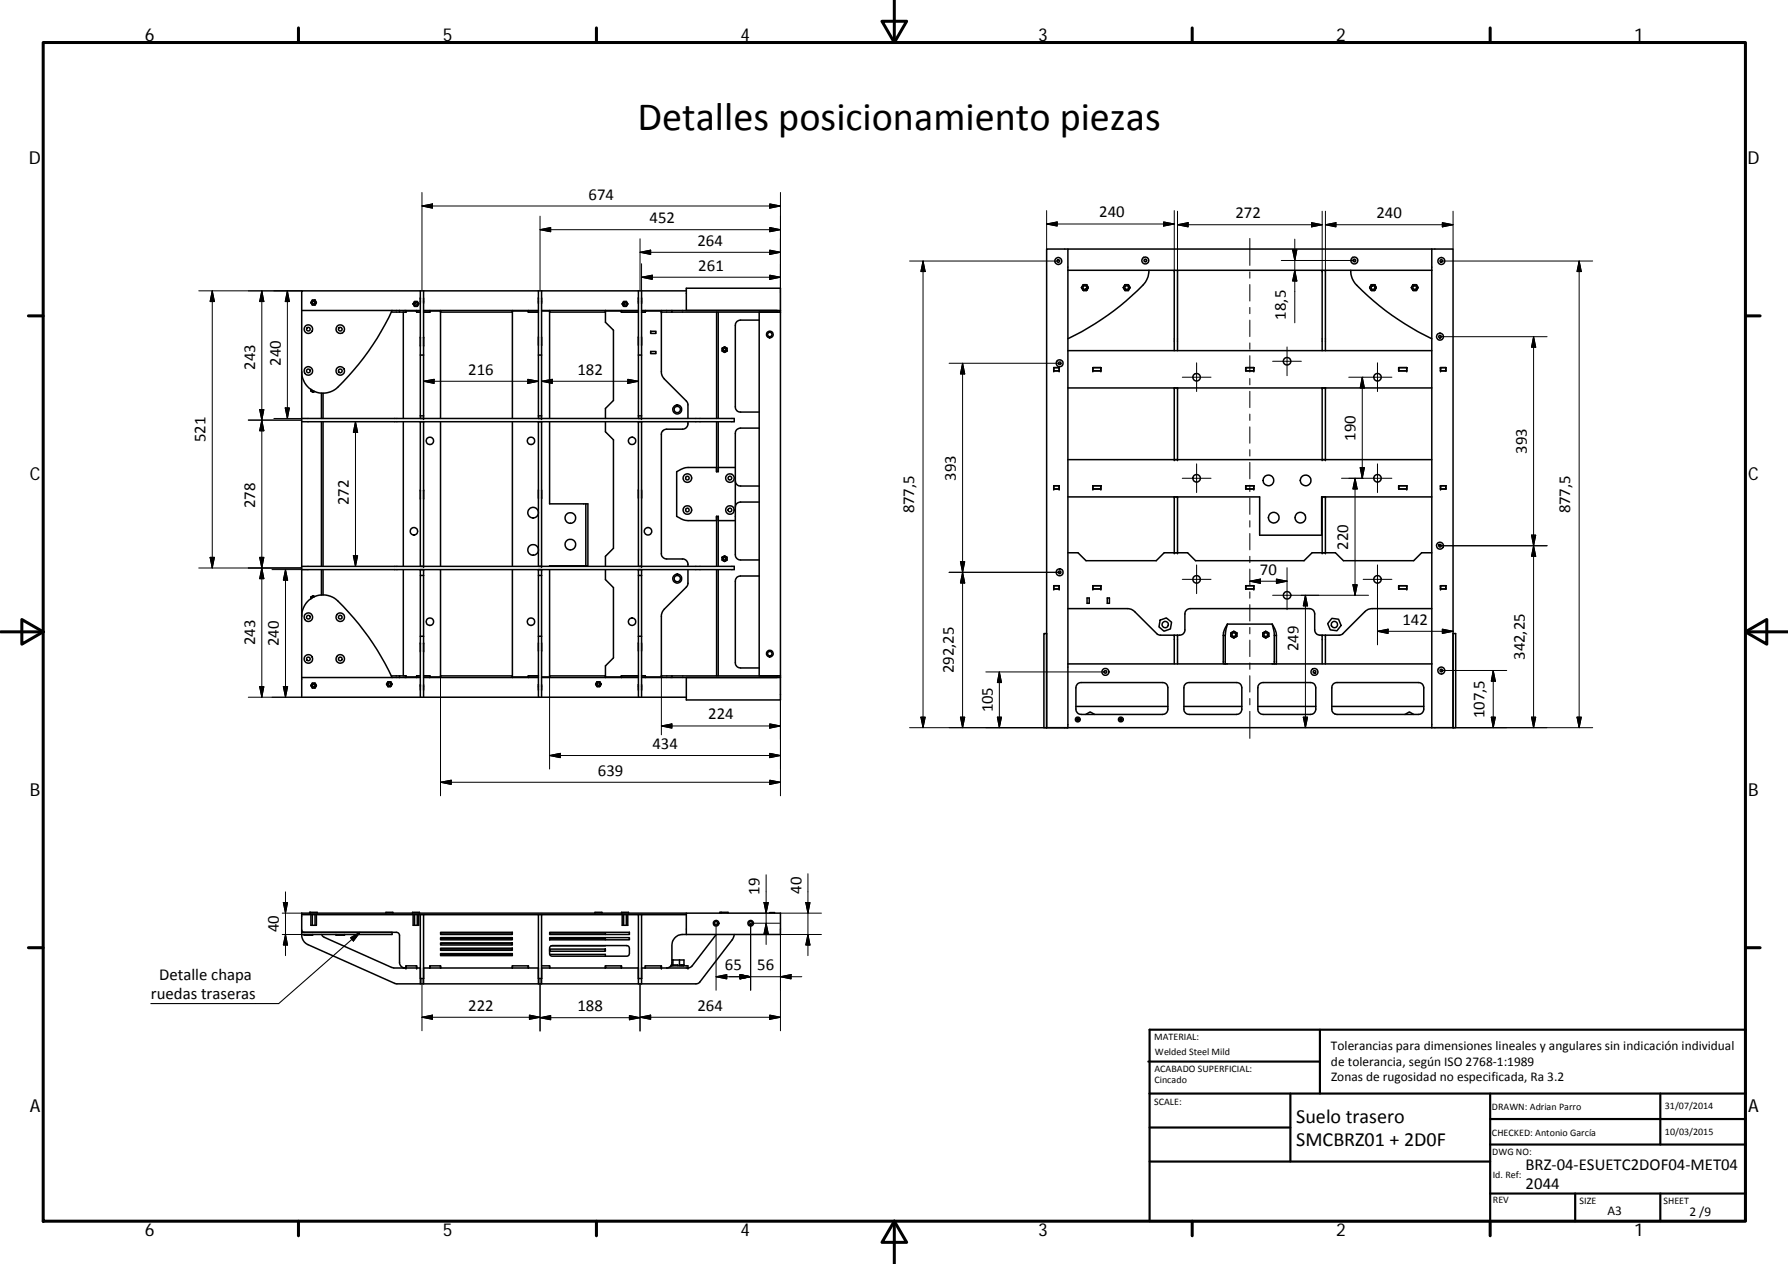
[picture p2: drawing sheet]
<svg xmlns="http://www.w3.org/2000/svg" width="420mm" height="297mm" viewBox="0 0 420 297" stroke-linecap="round" stroke-linejoin="round" font-family="sans-serif">
<g fill="none" stroke="#000" stroke-width=".36">
<path d="M250.9 58.5h-5v112.5v-22.1h-.6v22.1h5.6M336.5 58.5h-85.6v5M336.5 58.5v5M336.5 58.5h4.9v112.5M70.9 73v86.2M73.4 70.5h.6l.3 .6-.3 .6h-.6l-.3-.6zM73.4 70.5h.6l.3 .6-.3 .5h-.6l-.3-.5zM92 73.3h1.9M92.1 73a58.4 58.4 0 0 1-13.5 18.6 5 5 0 0 1-7.7-4.2M93.9 73.3h.9M93.9 73h-23M93.9 73v.3"/>
<path d="M93.9 73h1.5M94.8 73.3h.6M94.8 73.3v25M95.4 73.3v-.3h2.5v.3M95.4 73.3v-.2h2.5v.2M97.4 70.9h.7l.3 .5-.3 .6h-.7l-.3-.6zM97.9 73.3h.9M97.9 73h.9M98.8 70v1.3M98.8 68.3h-27.9v4.7M98.8 68.3h62.5M99.5 70v1.3"/>
<path d="M99.5 73.3h1.5v-.2h2.5v25.2M99.5 68.3v30h-.7v-30M99.5 73h1.5M101 73.3v-.3h2.5v.3h16.9M103.5 73h16.9M120.4 73.3v-.3h3.8v.3M124.2 73h2.3M126.5 70v1.3M126.5 79.2v1.9M126.5 73.3h-2.3v-.2h-3.8v25.2M127.3 73h1.9v.3M127.3 70v1.3"/>
<path d="M127.3 73.1h1.8v25.2M127.3 79.2v1.9M127.3 68.3v30h-.8v-30M129.1 73.3h13.2M129.2 73h13M142.2 73h3.8v.3M142.2 73v.3M146 73.3v-.2h-3.7v2.6l1.9 1.9v16.5l-1.9 1.9v2.3M146 73h4M146.5 70.9h.7l.3 .5-.3 .6h-.7l-.3-.6zM150 70v1.3M150 79.2v1.9"/>
<path d="M150 73.3h-4M150.8 73.3h.8M150.8 70v1.3M150.8 79.2v1.9M150.8 68.3v30h-.8v-30M150.8 73h.8M151.6 73.3v-.3h3.8v.3h2.5M151.6 73.3v-.2h3.8l.1 14.8 .6 1.2 5.5 5.5 .1 3.7M152.9 77.9h1.2v.5h-1.2zM155.4 73h2.5M157.9 73v.3M157.9 73.3h24.7"/>
<path d="M168.4 73.3v25M168.8 73.3v25M178.4 75.2h-4.4a1.2 1.2 0 0 0-1.2 1.3v19.1a1.16 1.16 0 0 0 1.2 1.2h4.4M178.4 73.3v85.5h4.2M182.6 73.3h.8v85.5h-.8M183.4 73h-25.5M183.4 73v-5.3h-22.1v5.3M183.4 73v.3h-.8M250.9 63.5h85.6M250.9 63.5v92.5M254.6 66.9h.7l.4 .7-.4 .7h-.7l-.5-.7zM264.4 66.9h.7l.4 .7-.4 .7h-.7l-.4-.7z"/>
<path d="M269.3 61l.1 .2M270 63.5a5.1 5.1 0 0 1-1.4 3.5 62.7 62.7 0 0 1-17.7 12.6M275.9 63.5v18.9M276.7 63.5v18.9M310.7 63.5v18.9M311.5 63.5v18.9M317.4 63.5a4.7 4.7 0 0 0 1.4 3.5 62.4 62.4 0 0 0 17.7 12.6M318.1 61l-.1 .2M322.2 66.9h.8l.4 .7-.4 .7h-.8l-.4-.7zM322.3 66.9h.7l.4 .7-.4 .7h-.7l-.5-.7zM332.1 66.9h.7l.4 .7-.4 .7h-.7l-.5-.7zM336.5 63.5v92.5"/>
<path d="M70.9 98.3h101.6v.8h-101.6M73 91.5v.4l.6 .3M73.3 91.7l.3 .1M73.9 92l-.3 .2M75.5 92.4v5.9M75.5 99.1v34M75.9 92.4v5.9M75.9 99.1v34M94.8 99.1v34M98.8 99.1v34h.7v-34M98.8 83.4h.7M98.8 97.7h.7"/>
<path d="M103.5 99.1v34M120.4 99.1v34M126.5 99.1v34h.8v-34M126.5 83.4h.8M126.5 97.7h.8M129.1 99.1v19.3h8.6M142.3 99.1v2.4l1.9 1.9v25.4l-1.9 1.9v2.4M150 99.1v34h.8v-34M150 83.4h.8M150 97.7h.8M152.9 82.6h1.2v.5h-1.2zM161.7 99.1a1.39 1.39 0 0 1-1.3 1.8h-3.7a1.23 1.23 0 0 0-1.3 1.2v28a1.26 1.26 0 0 0 1.3 1.3h3.7a1.36 1.36 0 0 1 1.3 1.7"/>
<path d="M168.4 99.1v11.7M168.8 99.1v11.7M169.7 81.8l.6-.3 .5 .3v.7l-.5 .3-.6-.3zM247.6 86.4h1.3v.8h-1.3zM247.6 87.1h1.3M247.6 86.4h1.3M250.9 91.2h85.6M250.9 82.4h85.6M256.8 86.4h1.9v.8h-1.9zM256.8 86.4h1.9v.7h-1.9zM275.9 91.2v16.8M276.7 91.2v16.8"/>
<path d="M292.7 86.4h1.9v.8h-1.9zM292.7 86.4h1.9v.7h-1.9M292.8 86.4v.7M310.7 91.2v16.8M311.5 91.2v16.8M328.7 86.4h1.9v.8h-1.9zM328.7 86.4h1.9v.7h-1.9zM338.5 86.4h1.3M338.5 86.4h1.3v.8h-1.3zM338.5 87.1h1.3M339.8 86.4v.7M99.5 115.2v1.9"/>
<path d="M126.5 115.2v1.9M127.3 115.2v1.9M137.7 118.4h.4v14.6h-.4M137.7 118.4v14.6M150 115.2v1.9M150.8 115.2v1.9M168.4 110.8v-.9h-6.7a5.6 5.6 0 0 0-2.7 .9v10.5a5.1 5.1 0 0 0 2.7 1h6.7v-.7M172.8 109.9h-4v.9h-.4M172.8 113a1.2 1.2 0 0 0 1.2 1.2h4.4M172.8 109.9v12.4M178.4 100.6h-4.4a1.2 1.2 0 0 0-1.2 1.3v8M178.4 118h-4.4a1.2 1.2 0 0 0-1.2 1.2"/>
<path d="M247.6 114.2h1.3v.7h-1.3zM250.9 116.8h45.1v9h14.6v-9h25.9M250.9 108h85.6M256.8 114.2h1.9v.7h-1.9zM275.9 116.8v13.1M276.7 116.8v13.1M292.7 114.2h1.9v.7h-1.9zM292.7 114.2h1.9M292.8 114.2v.7M294.6 114.2v.7h-1.9M310.7 116.8v13.1M311.5 116.8v13.1"/>
<path d="M328.7 114.2h1.9v.7h-1.9zM338.5 114.2h1.3v.7h-1.3zM339.8 114.2v.7M70.9 133.1h101.6v.8h-101.6M75.5 133.9v5.9M75.9 133.9v5.9M94.8 133.9v24.9h.6M98.8 133.9v1.3h.7M98.8 135.2v28.7h.7M99.5 133.9v30M103.5 133.9v25.3M120.4 133.9v25.2h3.8v-.3h2.3"/>
<path d="M126.5 133.9v1.3h.8M126.5 135.2v28.7h.8M127.3 133.9v30M129.1 133.9v25.2h-1.8M137.7 133h-8.6v.1M142.3 133.9v2.3l1.9 1.9v16.5l-1.9 1.9v2.6h3.7v-.3M150 133.9v1.3h.8M150 135.2v28.7h.8M150.8 133.9v30M161.7 133.9v3.2l-.3 .7-5.3 5.3-.6 1.2-.1 14.9M168.4 133.9v24.9M168.8 121.3v11.8"/>
<path d="M168.8 133.9v24.9M168.8 121.3v1h4M168.8 121.3h-.4v11.8M169.7 131l.6-.4 .5 .4v.6l-.5 .4-.6-.4zM169.7 131l.6-.3 .5 .3v.6l-.5 .3-.6-.3zM172.8 122.3v8a1.2 1.2 0 0 0 1.2 1.3h4.4M178.4 135.4h-4.4a1.16 1.16 0 0 0-1.2 1.2v19.1a1.2 1.2 0 0 0 1.2 1.3h4.4M247.6 137.6h1.3v.8h-1.3zM250.9 129.9h2.4l1.9 1.9h16.5l1.9-1.9h5.5l1.8 1.9h25.5l1.9-1.9h5.5l1.9 1.9h16.5l1.9-1.9h2.4M256.8 137.6h1.9v.8h-1.9zM292.7 137.6h1.9v.8h-1.9zM292.7 137.6h1.9v.8h-1.9"/>
<path d="M292.8 137.6v.8M328.7 137.6h1.9v.8h-1.9zM338.5 137.6h1.3v.8h-1.3zM339.8 137.6v.8M70.9 159.2v4.7h27.9M70.9 144.8a5 5 0 0 1 3.1-4.6 5 5 0 0 1 5.4 1 61 61 0 0 1 12.7 18M73 140.3l.6-.3 .3 .2-.3-.2zM73 140.3v.4M73.6 140.4l-.3 .1M92 158.8h1.9M93.9 158.8h.9M93.9 159.2h-23"/>
<path d="M93.9 159.2h4.9M93.9 158.8v.4M95.2 158.8h.2M95.4 158.8v.4M97.9 158.8v.4M97.9 158.8v.3h-2.5M98.8 158.8h-.9M98.8 149.5h.7M99.5 158.8h1.5v.3h2.5M99.5 159.2h27M101 158.8v.4M103.5 158.8h16.9"/>
<path d="M120.4 158.8v.4M124.2 158.8v.4M126.5 151.1v1.9M126.5 149.5h.8M127.3 159.2h22.7M127.3 151.1v1.9M129.1 158.8h13.2M129.2 158.8v.4M142.2 158.8v.4M146 158.8h4M146 158.8v.4M150 151.1v1.9"/>
<path d="M150 149.5h.8M150.8 158.8h.8M150.8 151.1v1.9M151.6 158.8v.4M151.6 158.8v.3h3.8M155.4 158.8h2.5M157.9 158.8h24.7M157.9 159.2h-7.1M157.9 158.8v.4M157.9 159.2h25.5M182.6 158.8h.8v5.7h-22.1v-5.3M250.9 143l14.6 .1 1.2 .7 5.3 5.3 .7 .2h4.5a1.23 1.23 0 0 0 1.2-1.3v-3.7a1.26 1.26 0 0 1 1.3-1.3h28a1.23 1.23 0 0 1 1.2 1.3v3.7a1.26 1.26 0 0 0 1.3 1.3h4.5l.7-.2 5.3-5.3 1.1-.7 14.7-.1"/>
<path d="M250.9 156v15M250.9 156h85.6M255.4 140.5h.6v1.3h-.6zM260.2 140.5h.5v1.3h-.5zM272.6 145.7l1.5-.5 1.2 1-.3 1.6-1.5 .5-1.2-1zM275.9 149.3v6.7M276.7 149.3v6.7M287.5 149.3h.4M287.5 149.3v6.7h.4M287.9 149.3v6.7M287.9 156h.5M288.4 146.7l-.5 2.6"/>
<path d="M288.4 146.7h10.5M288.4 146.7a5 5 0 0 0-.9 2.6M289.3 148.7l.6-.3 .7 .3v.8l-.7 .4-.6-.4zM289.3 148.8l.6-.4 .7 .4v.7l-.7 .4-.6-.4zM296.7 148.7l.7-.3 .7 .3v.8l-.7 .4-.7-.4zM296.8 148.8l.6-.4 .7 .4v.7l-.7 .4-.6-.4zM298.9 146.7a5.3 5.3 0 0 1 1 2.6M298.9 146.7l.5 2.3v7h.5v-6.7M299.4 149.3h.5M299.4 156h-.5M310.7 149.3v6.7M311.5 149.3v6.7"/>
<path d="M313 145.3l1.5 .2 .6 1.5-.9 1.2-1.6-.2-.6-1.4zM336.5 156v15M341.4 148.9h.7v22.1h-.7zM73.4 160.5h.6l.3 .6-.3 .6h-.6l-.3-.6zM91.2 160.2h.6l.3 .6-.3 .6h-.6l-.4-.6zM91.2 160.2h.6l.3 .6-.3 .5h-.6l-.4-.5zM98.8 160.9v1.3M99.5 160.9v1.3M99.5 163.9h27M126.5 160.9v1.3M127.3 160.9v1.3M127.3 163.9h22.7"/>
<path d="M140.3 160.2h.6l.4 .6-.4 .6h-.6l-.3-.6zM140.3 160.2h.6l.4 .6-.4 .5h-.6l-.3-.5zM150 160.9v1.3M150.8 160.9v1.3M150.8 163.9h10.5M250.9 171h85.6M252.8 166h21.6M253.2 160.7l.9-.3h19.1a1.2 1.2 0 0 1 1.2 1.2v5a1.23 1.23 0 0 1-1.2 1.3h-19.1a1.23 1.23 0 0 1-1.3-1.3v-5zM255.1 167.9l1.1-.6 1 .6M278.2 166h13.6M278.6 160.7l.9-.3h11.1a1.2 1.2 0 0 1 1.2 1.2v5a1.23 1.23 0 0 1-1.2 1.3h-11.1a1.23 1.23 0 0 1-1.3-1.3v-5zM295.6 166h13.6"/>
<path d="M295.9 160.7l.9-.3h11.1a1.2 1.2 0 0 1 1.3 1.2v5a1.23 1.23 0 0 1-1.3 1.3h-11.1a1.23 1.23 0 0 1-1.2-1.3v-5zM313 166h21.6M313.3 160.7l.9-.3h19.1a1.2 1.2 0 0 1 1.3 1.2v5a1.23 1.23 0 0 1-1.3 1.3h-19.1a1.2 1.2 0 0 1-1.2-1.3v-5zM330.1 167.9l1.1-.6 1 .6M336.5 171h4.9M70.9 219.1h22.4l.4 .2 .2 .5v6.4a1.3 1.3 0 0 0 1.3 1.3M70.9 214.9v4.8a2.52 2.52 0 0 0 1.5 2.3l20.6 9.2h70.5l.4-.1 .6-.4 7.5-9.8 .5-1.3M70.9 218.6l.1 .3 .4 .2M71.5 219.6v.2h2v-.2M72.9 214.4l-.1 .2M72.9 214.4h1.6v.2M72.9 214.4v.2"/>
<path d="M73.1 214.9v2.5h1.2v-2.5M73.4 214.9v2.5M74 214.9v2.5M75.6 219.6l.6 .7 15.8 7.1 6.8 .1M79 219.6v.2h2v-.2M90.7 214.6v-.2h1.6v.2M92.1 219.1v.5h-21.2M96.9 214.6v-.2h1.7v.2M97.1 214.9v2.5h1.3v-2.5M97.4 214.9v2.5M98.1 214.9v2.5M98.8 214.9v12.6"/>
<path d="M99.5 214.9v12.6M103.5 219.3h16.9M103.5 219.1h16.9v.5h-16.9zM126.5 214.9v12.6M127.3 214.9v12.6M129.2 219.3h13v.3M129.2 219.1h18.7v.5h-18.7zM139.8 214.6v-.2h1.6v.2M146.1 214.6v-.2h1.6v.2M146.2 214.9v2.5h1.3v-2.5M146.5 214.9v2.5M147.2 214.9v2.5"/>
<path d="M150 214.9v12.6M150.8 214.9v12.6M161.3 219.6v-5h22.1v5h-23a2.51 2.51 0 0 0-2.5 2.5v4.1a1.23 1.23 0 0 1-1.2 1.3M161.3 214.6h-90.4v.3h90.4M168.3 219.6l-5.6 7.4-.6 .4-.4 .1M169.4 214.4h1.7v.2M169.4 214.4v.2M169.4 214.4h-.2v.2M180.9 214.6v-.1h1.1v.1M94.8 227.4v.1M95.4 227v.5v-.5h2.5v.5v-.5M98.8 227.5v2.5h.7"/>
<path d="M98.8 227.5v3.7M99.5 227.5v2.5M99.5 230v1.2M99.5 227.5h27M101 227v.5M103.5 227v.5v-.5h-2.5v.5M103.5 224.3h16.9M103.5 221.8h16.9M103.5 220.5h16.9M103.5 223h16.9M103.5 222.8h16.9v.5h-16.9zM103.5 220.3h16.9v.6h-16.9z"/>
<path d="M103.5 221.6h16.9v.5h-16.9zM103.5 224.1h16.9v.5h-16.9zM120.4 227.5v-.5h3.8v.5M120.4 227v.5M124.2 227v.5M126.5 227.5v3.7M126.5 227.5v2.5h.8M127.3 227.5v2.5M127.3 230v1.2M127.3 227h1.9v.5M127.3 227.5h15M129.1 227v.5"/>
<path d="M129.2 220.5h13v.4M129.2 224.3h13v.4M129.2 223h13v.5h-13zM129.2 220.3h18.7v.6h-18.7zM129.3 222.4l.5-.2h17.5l.5 .3 .1 1.6-.2 .4-.4 .2h-17.5l-.5-.2-.1-.3-.1-1.4zM142.2 227.5v-.5h3.8v.5M142.2 222.2l-12.7 .1M142.3 227v.5h3.7M146 227v.5M146 227.5h4M150 227.5v3.7M150 227.5v2.5h.8"/>
<path d="M150.8 227.5v2.5M150.8 230v1.2M150.8 227.5h10.9M151.6 227v.5v-.5h3.8v.5v-.5M157.7 227h4v.5M157.7 226.9v.1M157.8 226.8h1.5v.2M157.8 226.8v.2M157.9 225.6h2.8v1.2h-.7v.2M158.1 226.8v.2M158.1 225.6v1.2M159.7 225.6v1.4"/>
<path d="M160.2 226.8v.2M160.3 226.8v.2M160.6 226.8v.2"/>
<circle cx="72.5" cy="77.3" r=".99"/>
<circle cx="72.5" cy="77.3" r=".42"/>
<circle cx="73.7" cy="71.1" r=".31"/>
<circle cx="80" cy="77.4" r="1"/>
<circle cx="80" cy="77.3" r=".42"/>
<circle cx="97.7" cy="71.4" r=".31"/>
<circle cx="146.9" cy="71.4" r=".31"/>
<circle cx="180.9" cy="78.6" r=".53"/>
<circle cx="180.9" cy="78.6" r=".79"/>
<circle cx="248.7" cy="61.3" r=".81"/>
<circle cx="248.7" cy="61.3" r=".31"/>
<circle cx="254.9" cy="67.6" r=".44"/>
<circle cx="264.7" cy="67.6" r=".42"/>
<circle cx="269.1" cy="61.2" r=".82"/>
<circle cx="269.1" cy="61.2" r=".31"/>
<circle cx="318.3" cy="61.2" r=".82"/>
<circle cx="318.3" cy="61.2" r=".31"/>
<circle cx="322.6" cy="67.6" r=".44"/>
<circle cx="332.4" cy="67.6" r=".43"/>
<circle cx="338.4" cy="79.1" r=".81"/>
<circle cx="338.4" cy="79.1" r=".3"/>
<circle cx="338.7" cy="61.3" r=".82"/>
<circle cx="338.7" cy="61.3" r=".3"/>
<circle cx="72.5" cy="87.2" r=".43"/>
<circle cx="72.5" cy="87.2" r="1"/>
<circle cx="80" cy="87.2" r="1"/>
<circle cx="80" cy="87.2" r=".43"/>
<circle cx="159.1" cy="96.2" r="1.05"/>
<circle cx="159.2" cy="96.2" r=".73"/>
<circle cx="170.3" cy="82.2" r=".3"/>
<circle cx="249" cy="85.4" r=".3"/>
<circle cx="249" cy="85.4" r=".82"/>
<circle cx="281.2" cy="88.6" r=".88"/>
<circle cx="302.4" cy="84.9" r=".87"/>
<circle cx="323.7" cy="88.6" r=".88"/>
<circle cx="101" cy="103.6" r=".87"/>
<circle cx="124.8" cy="103.6" r=".87"/>
<circle cx="148.5" cy="103.6" r=".87"/>
<circle cx="161.5" cy="119.9" r="1"/>
<circle cx="161.5" cy="112.4" r="1"/>
<circle cx="161.5" cy="119.8" r=".43"/>
<circle cx="161.5" cy="112.3" r=".43"/>
<circle cx="171.5" cy="112.3" r=".43"/>
<circle cx="171.5" cy="119.8" r=".44"/>
<circle cx="171.5" cy="112.4" r="1.01"/>
<circle cx="171.5" cy="119.9" r="1.01"/>
<circle cx="281.2" cy="112.4" r=".88"/>
<circle cx="298.1" cy="112.9" r="1.25"/>
<circle cx="306.8" cy="112.9" r="1.26"/>
<circle cx="323.7" cy="112.4" r=".88"/>
<circle cx="97.3" cy="124.8" r=".88"/>
<circle cx="125.3" cy="120.5" r="1.25"/>
<circle cx="125.3" cy="129.2" r="1.25"/>
<circle cx="134" cy="128" r="1.26"/>
<circle cx="134" cy="121.7" r="1.26"/>
<circle cx="152.3" cy="124.8" r=".87"/>
<circle cx="159.1" cy="136" r="1.05"/>
<circle cx="159.1" cy="136" r=".75"/>
<circle cx="170.3" cy="131.3" r=".31"/>
<circle cx="249" cy="134.5" r=".3"/>
<circle cx="249" cy="134.5" r=".82"/>
<circle cx="281.2" cy="136.1" r=".88"/>
<circle cx="299.3" cy="121.7" r="1.25"/>
<circle cx="302.4" cy="139.9" r=".88"/>
<circle cx="305.6" cy="121.7" r="1.24"/>
<circle cx="323.7" cy="136.1" r=".87"/>
<circle cx="338.4" cy="128.2" r=".81"/>
<circle cx="338.4" cy="128.2" r=".31"/>
<circle cx="72.5" cy="154.9" r="1"/>
<circle cx="72.5" cy="145" r=".43"/>
<circle cx="72.5" cy="145" r="1"/>
<circle cx="72.5" cy="154.8" r=".43"/>
<circle cx="79.9" cy="154.9" r=".43"/>
<circle cx="80" cy="145" r=".44"/>
<circle cx="80" cy="154.9" r="1"/>
<circle cx="80" cy="145" r="1"/>
<circle cx="101" cy="146.1" r=".88"/>
<circle cx="124.8" cy="146.1" r=".88"/>
<circle cx="148.5" cy="146.1" r=".88"/>
<circle cx="180.9" cy="153.6" r=".52"/>
<circle cx="180.9" cy="153.6" r=".78"/>
<circle cx="259.8" cy="157.9" r=".82"/>
<circle cx="259.8" cy="157.9" r=".31"/>
<circle cx="273.8" cy="146.8" r=".74"/>
<circle cx="289.9" cy="149.1" r=".44"/>
<circle cx="297.4" cy="149.1" r=".44"/>
<circle cx="308.9" cy="157.9" r=".82"/>
<circle cx="308.9" cy="157.9" r=".31"/>
<circle cx="313.6" cy="146.8" r=".75"/>
<circle cx="338.7" cy="157.6" r=".81"/>
<circle cx="338.7" cy="157.6" r=".31"/>
<circle cx="73.7" cy="161.1" r=".3"/>
<circle cx="91.5" cy="160.8" r=".31"/>
<circle cx="140.6" cy="160.8" r=".31"/>
<circle cx="253.2" cy="169.1" r=".25"/>
<circle cx="253.3" cy="169.1" r=".56"/>
<circle cx="263.4" cy="169.1" r=".25"/>
<circle cx="263.4" cy="169.1" r=".57"/>
<circle cx="168.3" cy="217" r=".66"/>
<circle cx="168.3" cy="217" r=".42"/>
<circle cx="176.4" cy="217" r=".66"/>
<circle cx="176.4" cy="217" r=".41"/>
</g>
<g fill="#000">
<circle cx="98.8" cy="70" r=".18"/>
<circle cx="98.8" cy="79.2" r=".18"/>
<circle cx="99.5" cy="79.2" r=".18"/>
<circle cx="155.4" cy="73.3" r=".18"/>
<circle cx="98.8" cy="99.1" r=".18"/>
<circle cx="98.8" cy="81.1" r=".18"/>
<circle cx="99.5" cy="99.1" r=".18"/>
<circle cx="99.5" cy="81.1" r=".18"/>
<circle cx="99.5" cy="98.3" r=".18"/>
<circle cx="126.5" cy="99.1" r=".18"/>
<circle cx="127.3" cy="99.1" r=".18"/>
<circle cx="127.3" cy="98.3" r=".18"/>
<circle cx="150" cy="99.1" r=".18"/>
<circle cx="150.8" cy="98.3" r=".18"/>
<circle cx="150.8" cy="99.1" r=".18"/>
<circle cx="247.6" cy="86.4" r=".18"/>
<circle cx="247.6" cy="87.1" r=".18"/>
<circle cx="248.9" cy="86.4" r=".18"/>
<circle cx="248.9" cy="87.1" r=".18"/>
<circle cx="256.8" cy="87.1" r=".18"/>
<circle cx="256.8" cy="86.4" r=".18"/>
<circle cx="258.7" cy="87.1" r=".18"/>
<circle cx="258.7" cy="86.4" r=".18"/>
<circle cx="275.9" cy="91.2" r=".18"/>
<circle cx="276.7" cy="91.2" r=".18"/>
<circle cx="294.6" cy="87.1" r=".18"/>
<circle cx="294.6" cy="86.4" r=".18"/>
<circle cx="310.7" cy="91.2" r=".18"/>
<circle cx="311.5" cy="91.2" r=".18"/>
<circle cx="330.6" cy="87.1" r=".18"/>
<circle cx="330.6" cy="86.4" r=".18"/>
<circle cx="338.5" cy="87.1" r=".18"/>
<circle cx="338.5" cy="86.4" r=".18"/>
<circle cx="98.8" cy="117.1" r=".18"/>
<circle cx="98.8" cy="115.2" r=".18"/>
<circle cx="99.5" cy="117.1" r=".18"/>
<circle cx="99.5" cy="115.2" r=".18"/>
<circle cx="247.6" cy="114.2" r=".18"/>
<circle cx="247.6" cy="114.9" r=".18"/>
<circle cx="248.9" cy="114.2" r=".18"/>
<circle cx="248.9" cy="114.9" r=".18"/>
<circle cx="256.8" cy="114.2" r=".18"/>
<circle cx="256.8" cy="114.9" r=".18"/>
<circle cx="258.7" cy="114.2" r=".18"/>
<circle cx="258.7" cy="114.9" r=".18"/>
<circle cx="275.9" cy="108" r=".18"/>
<circle cx="275.9" cy="116.8" r=".18"/>
<circle cx="276.7" cy="108" r=".18"/>
<circle cx="276.7" cy="116.8" r=".18"/>
<circle cx="294.6" cy="114.2" r=".18"/>
<circle cx="294.6" cy="114.9" r=".18"/>
<circle cx="310.7" cy="116.8" r=".18"/>
<circle cx="310.7" cy="108" r=".18"/>
<circle cx="311.5" cy="108" r=".18"/>
<circle cx="311.5" cy="116.8" r=".18"/>
<circle cx="330.6" cy="114.2" r=".18"/>
<circle cx="330.6" cy="114.9" r=".18"/>
<circle cx="338.5" cy="114.2" r=".18"/>
<circle cx="338.5" cy="114.9" r=".18"/>
<circle cx="98.8" cy="133.9" r=".18"/>
<circle cx="99.5" cy="133.9" r=".18"/>
<circle cx="99.5" cy="133.1" r=".18"/>
<circle cx="126.5" cy="133.9" r=".18"/>
<circle cx="127.3" cy="133.1" r=".18"/>
<circle cx="127.3" cy="133.9" r=".18"/>
<circle cx="150" cy="133.9" r=".18"/>
<circle cx="150.8" cy="133.1" r=".18"/>
<circle cx="150.8" cy="133.9" r=".18"/>
<circle cx="247.6" cy="137.6" r=".18"/>
<circle cx="247.6" cy="138.4" r=".18"/>
<circle cx="248.9" cy="138.4" r=".18"/>
<circle cx="248.9" cy="137.6" r=".18"/>
<circle cx="256.8" cy="138.4" r=".18"/>
<circle cx="256.8" cy="137.6" r=".18"/>
<circle cx="258.7" cy="138.4" r=".18"/>
<circle cx="258.7" cy="137.6" r=".18"/>
<circle cx="275.9" cy="129.9" r=".18"/>
<circle cx="276.7" cy="129.9" r=".18"/>
<circle cx="294.6" cy="138.4" r=".18"/>
<circle cx="294.6" cy="137.6" r=".18"/>
<circle cx="310.7" cy="129.9" r=".18"/>
<circle cx="311.5" cy="129.9" r=".18"/>
<circle cx="330.6" cy="138.4" r=".18"/>
<circle cx="330.6" cy="137.6" r=".18"/>
<circle cx="338.5" cy="138.4" r=".18"/>
<circle cx="338.5" cy="137.6" r=".18"/>
<circle cx="98.8" cy="153" r=".18"/>
<circle cx="98.8" cy="151.1" r=".18"/>
<circle cx="99.5" cy="153" r=".18"/>
<circle cx="99.5" cy="151.1" r=".18"/>
<circle cx="155.4" cy="158.8" r=".18"/>
<circle cx="275.9" cy="149.3" r=".18"/>
<circle cx="276.7" cy="149.3" r=".18"/>
<circle cx="310.7" cy="149.3" r=".18"/>
<circle cx="311.5" cy="149.3" r=".18"/>
<circle cx="98.8" cy="160.9" r=".18"/>
<circle cx="95.4" cy="227.5" r=".18"/>
<circle cx="97.9" cy="227.5" r=".18"/>
<circle cx="155.4" cy="227.5" r=".18"/>
<circle cx="161.7" cy="227.5" r=".18"/>
</g>
<g fill="none" stroke="#000" stroke-width=".71">
<path d="M10.1 10h400.1v277h-400.1zM70.1 6.6v3.4M140.2 6.6v3.4M207.3 5h5.8l-2.9 5zM210.2 0v10M280.2 6.6v3.4M350.2 6.6v3.4M6.7 74.2h3.4M410.2 74.2h3.4M.2 148.5h9.9M5.1 145.6l5 2.9-5 2.9zM410.2 148.5l5-2.9v5.8z"/>
<path d="M410.2 148.5h9.9M6.7 222.7h3.4M410.2 222.7h3.4M70.1 287v3.4M140.2 287v3.4M210.2 287l2.9 5h-5.8zM210.2 287v10M280.2 287v3.4M350.2 287v3.4"/>
</g>
<g fill="none" stroke="#000" stroke-width=".51">
<path d="M269.8 249.5h40.4M270.1 257h140.1M270.1 242h140.1v45h-140.1zM303.2 257v16M310.2 242v15M350.2 257v30M390.2 257v12M270.1 273h80.1M270.1 265h33.1M350.2 269h60M350.2 263h60M350.2 280.5h60"/>
<path d="M370.2 280.5v6.5M390.2 280.5v6.5"/>
</g>
<g fill="none" stroke="#000" stroke-width=".23">
<path d="M99.2 48.4l2.4-.5v1zM99.2 48.4h84.2M99.2 45.2v23.1M126.9 54l2.5-.5v1zM126.9 54h56.5M126.9 50.8v17.5M150.4 56.1v12.2M150.4 59.3l2.5-.5v1zM150.4 59.3h33M180.9 58.8l2.5 .5-2.5 .5zM180.9 53.5l2.5 .5-2.5 .5zM180.9 47.9l2.5 .5-2.5 .5z"/>
<path d="M183.4 45.2v28.1M245.9 49.5v9M245.9 52.6l2.5-.4v.9zM245.9 52.6h30M273.4 52.2l2.5 .4-2.5 .5zM275.9 49.5v14.4M276.7 52.8l2.5-.5v1zM276.7 52.8h34M276.7 49.6v14.3M293.7 56v6.4M303.8 58.7h.9l-.4 2.5zM304.3 56.2v19.7"/>
<path d="M308.2 52.3l2.5 .5-2.5 .5zM310.7 49.6v14.3M311.5 49.6v14.3M311.5 52.8l2.4-.5v1zM311.5 52.8h29.9M338.9 52.3l2.5 .5-2.5 .5zM341.4 49.6v8.9M46.7 68.3h24.2M49.9 68.3v65.2M49.9 68.3l.5 2.6h-1zM61.5 68.3v95.6M61.5 68.3l.5 2.6h-1z"/>
<path d="M67.5 68.3l.5 2.6h-1zM67.5 68.3v30M150.8 65.2l2.5-.5v1zM150.8 65.2h32.6M150.8 62v6.3M180.9 64.7l2.5 .5-2.5 .5zM213.7 61.3h35M216.9 61.3v109.7M216.9 61.3l.5 2.5h-1zM293.7 63.9v1.5M293.7 66.9v3.8M293.7 72.2v1.5"/>
<path d="M293.7 75.2v3.9M301.1 61.2h17.2M304.3 63.5l.4 2.5h-.9zM338.4 79.1h25.1M338.7 61.3h35.6M360.4 79.1v91.9M360.4 79.1l.5 2.5h-1zM371.1 61.3v109.7M371.1 61.3l.5 2.5h-1zM58.3 98.7h12.6M61 96.2h1l-.5 2.5zM61.5 98.7l.5 2.5h-1z"/>
<path d="M64.4 98.3h8M67 95.9h1l-.5 2.4zM83.5 99.1v34M83.5 99.1l.5 2.5h-1zM99.5 89.6l2.5-.5v1zM99.5 89.6h27M124 89.1l2.5 .5-2.5 .5zM127.3 89.6l2.5-.5v1zM127.3 89.6h22.7M147.5 89.1l2.5 .5-2.5 .5zM223 85.4h26M226.2 85.4v85.6"/>
<path d="M226.2 85.4l.5 2.5h-1zM277.8 88.6h6.8M281.2 85.3v6.7M293.7 80.6v1.5M293.7 83.6v3.8M293.7 88.9v1.5M293.7 91.9v3.9M293.7 97.3v1.5M299.1 84.9h6.7M302.4 81.5v6.8M320.1 88.6v23.8M320.1 88.6l.5 2.6h-1z"/>
<path d="M323.7 85.3v6.7M327.1 88.6h-10.2M277.8 112.4h6.8M281.2 109v6.8M293.7 100.3v3.9M293.7 105.7v1.5M293.7 108.6v3.9M293.7 114v1.5M293.7 117v3.9M315.2 112.4h11.9M318.4 112.4l.5 2.5h-1zM318.4 112.4v27.5"/>
<path d="M319.6 109.9h1l-.5 2.5zM323.7 109v6.8M46.7 133.5h24.2M49.4 131h1l-.5 2.5zM61 131h1l-.5 2.5zM61.5 133.5l.5 2.5h-1zM63.9 133.9h8.5M67.1 133.9v30M67.1 133.9l.5 2.4h-1zM83 130.6h1l-.5 2.5zM223 134.5h26M225.7 132h1l-.5 2.5z"/>
<path d="M226.2 134.5l.5 2.5h-1zM277.8 136.1h6.8M281.2 132.8v6.7M293.7 122.4v1.5M293.7 125.4v3.8M293.7 130.7v1.5M293.7 133.7v3.9M293.7 139.1v1.5M293.7 136.6l2.5-.5v1zM293.7 136.6h8.7M299.1 139.9h22.5M299.9 136.1l2.5 .5-2.5 .5z"/>
<path d="M302.4 133.4v9.9M306.8 139.9v31.1M306.8 139.9l.5 2.5h-1.1zM317.9 137.4h1l-.5 2.5zM320.3 136.1h6.8M323.7 132.8v18.7M338.4 128.2h25.1M359.9 125.8h1l-.5 2.4zM360.4 128.2l.5 2.5h-1zM103.5 159.1v27.9M129.1 159.1v21.6M155.4 159.1v13.6"/>
<path d="M183.4 158.8v28.2M231.7 157.9h28.1M234.8 157.9l.5 2.5h-.9zM234.8 157.9v13.1M293.7 142.1v3.8M293.7 147.4v1.5M293.7 150.4v3.9M293.7 155.8v1.5M293.7 158.8v3.8M323.7 148.4l2.5-.6v1.1zM323.7 148.4h17.7M338.7 157.6h15.4"/>
<path d="M338.9 147.8l2.5 .6-2.5 .5zM350.9 157.6v13.4M350.9 157.6l.5 2.5h-1zM58.3 163.9h12.6M61 161.4h1l-.5 2.5zM66.6 161.4h1l-.5 2.5zM129.1 177.5l2.6-.5v1.1zM129.1 177.5h54.3M155.4 170.6l2.5-.5v1zM155.4 170.6h28M180.9 170.1l2.5 .5-2.5 .5zM180.9 177l2.5 .5-2.5 .6z"/>
<path d="M213.7 171h37.2M216.4 168.5h1l-.5 2.5zM225.7 168.5h1l-.5 2.5zM234.4 168.5h.9l-.5 2.5zM293.7 164.1v1.6M293.7 167.2v6.3M306.2 168.5h1.1l-.5 2.5zM336.5 171h37.8M350.4 168.5h1l-.5 2.5zM359.9 168.5h1l-.5 2.5zM370.6 168.5h1l-.5 2.5zM103.5 183.8l2.5-.5v1z"/>
<path d="M103.5 183.8h79.9M180.9 183.3l2.5 .5-2.5 .5zM66.3 219.6h4.6M66.3 214.6h4.6M66.6 212.1h1l-.5 2.5zM67.1 209.6v15M67.1 219.6l.5 2.5h-1zM168.3 217v15.7M179.5 212.1h1l-.5 2.5zM180 205.6v16.4M180 217l.5 2.5h-1zM183.2 217h-6.8v15.7"/>
<path d="M183.4 218.3v23.9M183.4 219.6h9.6M183.4 214.6h9.6M189.3 212.1h1l-.4 2.5zM189.9 205.3v19.3M189.9 219.6l.4 2.5h-1zM99.2 239.1l2.4-.6v1zM99.2 239.1h27.7M99.2 230v12.2M124.4 238.5l2.5 .6-2.5 .4zM126.9 239.2h23.5M126.9 239.2l2.5-.5v.9z"/>
<path d="M126.9 230v12.3M147.9 238.7l2.5 .5-2.5 .4zM150.4 239.1l2.5-.6v1zM150.4 239.1h33M150.4 231.2v11.1M168.3 229.5l2.5-.5v1zM168.3 229.5h20.1M173.9 229l2.5 .5-2.5 .5zM180.9 238.5l2.5 .6-2.5 .4zM183.4 229.5l2.5-.5v1z"/>
</g>
<g fill="#000" stroke="#000" stroke-width=".23">
<path d="M99.2 48.4l2.4-.5v1zM126.9 54l2.5-.5v1zM150.4 59.3l2.5-.5v1zM180.9 58.8l2.5 .5-2.5 .5zM180.9 53.5l2.5 .5-2.5 .5zM180.9 47.9l2.5 .5-2.5 .5zM245.9 52.6l2.5-.4v.9zM273.4 52.2l2.5 .4-2.5 .5zM276.7 52.8l2.5-.5v1zM303.8 58.7h.9l-.4 2.5zM308.2 52.3l2.5 .5-2.5 .5zM311.5 52.8l2.4-.5v1z"/>
<path d="M338.9 52.3l2.5 .5-2.5 .5zM49.9 68.3l.5 2.6h-1zM61.5 68.3l.5 2.6h-1zM67.5 68.3l.5 2.6h-1zM150.8 65.2l2.5-.5v1zM180.9 64.7l2.5 .5-2.5 .5zM216.9 61.3l.5 2.5h-1zM304.3 63.5l.4 2.5h-.9zM371.1 61.3l.5 2.5h-1zM61 96.2h1l-.5 2.5zM67 95.9h1l-.5 2.4zM99.5 89.6l2.5-.5v1z"/>
<path d="M124 89.1l2.5 .5-2.5 .5zM127.3 89.6l2.5-.5v1zM147.5 89.1l2.5 .5-2.5 .5zM226.2 85.4l.5 2.5h-1zM320.1 88.6l.5 2.6h-1zM360.4 79.1l.5 2.5h-1zM61.5 98.7l.5 2.5h-1zM83.5 99.1l.5 2.5h-1zM318.4 112.4l.5 2.5h-1zM319.6 109.9h1l-.5 2.5zM49.4 131h1l-.5 2.5zM61 131h1l-.5 2.5z"/>
<path d="M61.5 133.5l.5 2.5h-1zM67.1 133.9l.5 2.4h-1zM83 130.6h1l-.5 2.5zM225.7 132h1l-.5 2.5zM226.2 134.5l.5 2.5h-1zM293.7 136.6l2.5-.5v1zM299.9 136.1l2.5 .5-2.5 .5zM317.9 137.4h1l-.5 2.5zM359.9 125.8h1l-.5 2.4zM360.4 128.2l.5 2.5h-1zM306.8 139.9l.5 2.5h-1.1zM323.7 148.4l2.5-.6v1.1z"/>
<path d="M338.9 147.8l2.5 .6-2.5 .5zM61 161.4h1l-.5 2.5zM66.6 161.4h1l-.5 2.5zM129.1 177.5l2.6-.5v1.1zM155.4 170.6l2.5-.5v1zM180.9 170.1l2.5 .5-2.5 .5zM180.9 177l2.5 .5-2.5 .6zM216.4 168.5h1l-.5 2.5zM225.7 168.5h1l-.5 2.5zM234.4 168.5h.9l-.5 2.5zM234.8 157.9l.5 2.5h-.9zM306.2 168.5h1.1l-.5 2.5z"/>
<path d="M350.4 168.5h1l-.5 2.5zM350.9 157.6l.5 2.5h-1zM359.9 168.5h1l-.5 2.5zM370.6 168.5h1l-.5 2.5zM103.5 183.8l2.5-.5v1zM180.9 183.3l2.5 .5-2.5 .5zM66.6 212.1h1l-.5 2.5zM179.5 212.1h1l-.5 2.5zM180 217l.5 2.5h-1zM189.3 212.1h1l-.4 2.5zM67.1 219.6l.5 2.5h-1zM99.2 239.1l2.4-.6v1z"/>
<path d="M124.4 238.5l2.5 .6-2.5 .4zM126.9 239.2l2.5-.5v.9zM147.9 238.7l2.5 .5-2.5 .4zM150.4 239.1l2.5-.6v1zM168.3 229.5l2.5-.5v1zM173.9 229l2.5 .5-2.5 .5zM180.9 238.5l2.5 .6-2.5 .4zM183.4 229.5l2.5-.5v1zM189.9 219.6l.4 2.5h-1z"/>
</g>
<path d="M84.6 219.1l-19.1 16.7h-30.1M82.4 220.4l2.2-1.3-1.6 2z" fill="none" stroke="#000" stroke-width=".25"/>
<path d="M82.4 220.4l2.2-1.3-1.6 2z" fill="#000" stroke="#000" stroke-width=".25"/>
<text font-size="9.4" x="149.8" y="30.6">Detalles posicionamiento piezas</text>
<g font-size="4.7">
<text x="304.6" y="263.9">Suelo trasero</text>
<text x="304.6" y="269.3">SMCBRZ01 + 2D0F</text>
</g>
<g font-size="4.2">
<text x="34" y="9.6">6</text>
<text x="104" y="9.6">5</text>
<text x="174" y="9.6">4</text>
<text x="244" y="9.6">3</text>
<text x="314" y="9.6">2</text>
<text x="384" y="9.6">1</text>
<text x="6.8" y="38.7">D</text>
<text x="410.6" y="38.7">D</text>
<text x="7" y="112.9">C</text>
<text x="410.8" y="112.9">C</text>
<text x="7" y="187.1">B</text>
<text x="410.8" y="187.1">B</text>
<text x="7" y="261.3">A</text>
<text x="410.8" y="261.3">A</text>
<text x="34" y="290.4">6</text>
<text x="104" y="290.4">5</text>
<text x="174" y="290.4">4</text>
<text x="244" y="290.4">3</text>
<text x="314" y="290.4">2</text>
<text x="384" y="290.4">1</text>
</g>
<g font-size="3.9">
<text x="138.3" y="46.9">674</text>
<text x="152.6" y="52.4">452</text>
<text x="258.3" y="51.1">240</text>
<text x="290.3" y="51.3">272</text>
<text x="323.4" y="51.3">240</text>
<text x="163.9" y="57.7">264</text>
<text x="164.1" y="63.6">261</text>
<text x="302.2" y="75.1" transform="rotate(-90 302.2 75.1)">18,5</text>
<text x="60" y="86.9" transform="rotate(-90 60 86.9)">243</text>
<text x="66" y="86" transform="rotate(-90 66 86)">240</text>
<text x="110" y="88.1">216</text>
<text x="135.7" y="88.1">182</text>
<text x="48.3" y="103.9" transform="rotate(-90 48.3 103.9)">521</text>
<text x="318.5" y="103.5" transform="rotate(-90 318.5 103.5)">190</text>
<text x="358.8" y="106.7" transform="rotate(-90 358.8 106.7)">393</text>
<text x="224.6" y="112.9" transform="rotate(-90 224.6 112.9)">393</text>
<text x="60" y="119.5" transform="rotate(-90 60 119.5)">278</text>
<text x="82" y="118.7" transform="rotate(-90 82 118.7)">272</text>
<text x="214.8" y="120.7" transform="rotate(-90 214.8 120.7)">877,5</text>
<text x="369" y="120.7" transform="rotate(-90 369 120.7)">877,5</text>
<text x="316.8" y="129.2" transform="rotate(-90 316.8 129.2)">220</text>
<text x="296.1" y="135">70</text>
<text x="329.6" y="146.8">142</text>
<text x="60" y="151.6" transform="rotate(-90 60 151.6)">243</text>
<text x="65.5" y="151.8" transform="rotate(-90 65.5 151.8)">240</text>
<text x="305.2" y="153" transform="rotate(-90 305.2 153)">249</text>
<text x="358.3" y="155.1" transform="rotate(-90 358.3 155.1)">342,25</text>
<text x="224.1" y="158.2" transform="rotate(-90 224.1 158.2)">292,25</text>
<text x="233.3" y="167.4" transform="rotate(-90 233.3 167.4)">105</text>
<text x="166.4" y="169.1">224</text>
<text x="348.8" y="168.8" transform="rotate(-90 348.8 168.8)">107,5</text>
<text x="153.3" y="176">434</text>
<text x="140.5" y="182.3">639</text>
<text x="178.5" y="210.3" transform="rotate(-90 178.5 210.3)">19</text>
<text x="188.3" y="210.1" transform="rotate(-90 188.3 210.1)">40</text>
<text x="65.5" y="219.1" transform="rotate(-90 65.5 219.1)">40</text>
<text x="170.3" y="228">65</text>
<text x="177.9" y="228">56</text>
<text x="37.4" y="230.3">Detalle chapa</text>
<text x="35.4" y="234.8">ruedas traseras</text>
<text x="110" y="237.5">222</text>
<text x="135.7" y="237.6">188</text>
<text x="163.9" y="237.5">264</text>
<text x="358.5" y="274.9">BRZ‐04‐ESUETC2DOF04‐MET04</text>
<text x="358.5" y="279.4">2044</text>
</g>
<g font-size="3.1">
<text x="312.8" y="246.8">Tolerancias para dimensiones lineales y angulares sin indicación individual</text>
<text x="312.8" y="250.4">de tolerancia, según ISO 2768‐1:1989</text>
<text x="312.8" y="254">Zonas de rugosidad no especificada, Ra 3.2</text>
<text x="377.7" y="285.6">A3</text>
<text x="397" y="285.9">2 /9</text>
</g>
<g font-size="2.4">
<text x="271.2" y="244.4">MATERIAL:</text>
<text x="271.3" y="251.9">ACABADO SUPERFICIAL:</text>
<text x="271.4" y="247.9">Welded Steel Mild</text>
<text x="271.3" y="254.6">Cincado</text>
<text x="271.2" y="259.7">SCALE:</text>
<text x="350.6" y="260.9">DRAWN: Adrian Parro</text>
<text x="391.2" y="260.6">31/07/2014</text>
<text x="350.6" y="267">CHECKED: Antonio García</text>
<text x="391.2" y="266.6">10/03/2015</text>
<text x="350.7" y="271.4">DWG NO:</text>
<text x="350.8" y="276.8">Id. Ref:</text>
<text x="350.8" y="282.8">REV</text>
<text x="371.2" y="282.9">SIZE</text>
<text x="390.9" y="282.9">SHEET</text>
</g>
</svg>
